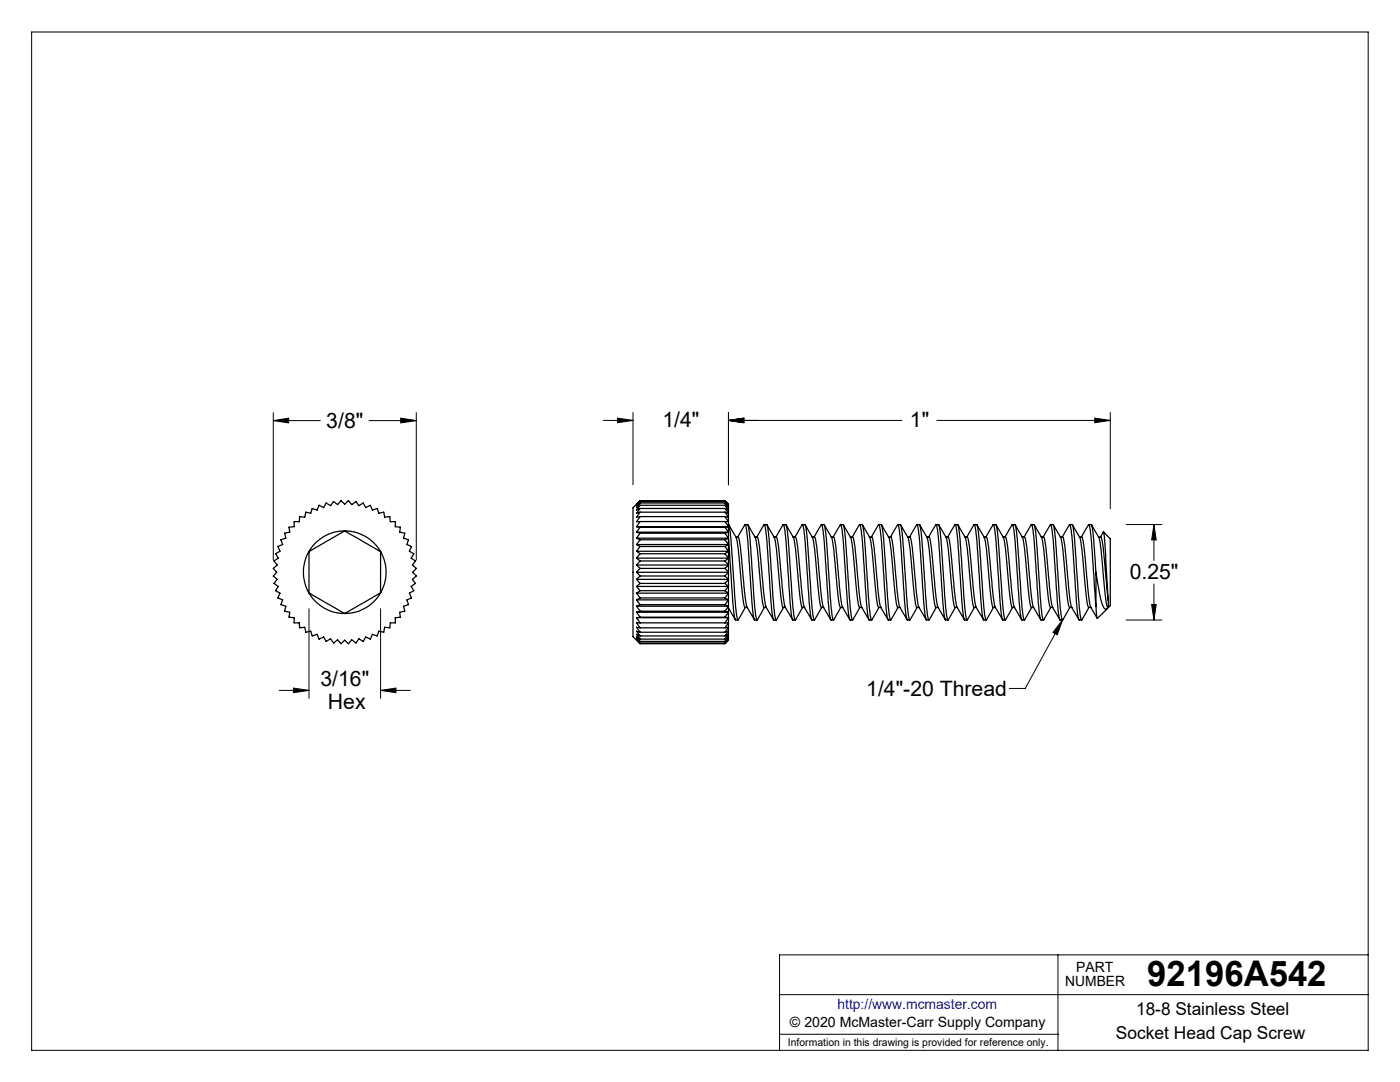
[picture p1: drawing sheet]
<svg xmlns="http://www.w3.org/2000/svg" width="279mm" height="216mm" viewBox="0 0 279 216" stroke-linecap="round" stroke-linejoin="round" font-family="sans-serif">
<g fill="none" stroke="#000" stroke-width=".2">
<path d="M6.3 6.4h266.7v203.2h-266.7zM54.5 83.9l3.1-.5v1zM54.5 82.3v29.5M54.5 83.9h9.4M73.7 83.9h9.4M80 83.4l3.1 .5-3.1 .5zM83.1 82.3v29.5M120.4 83.9h5.9M123.2 83.4l3.1 .5-3.1 .4zM126.3 82.3v14.4M145.4 83.9l3-.5v.9zM145.4 82.3v14.4"/>
<path d="M145.4 83.9h34.6M187 83.9h34.6M218.5 83.4l3.1 .5-3.1 .4zM221.6 82.3v19.2M224.8 104.7h7.1M230.3 104.7l.5 3h-1zM230.3 104.7v7.1M230.3 116.5v7.2M55.7 137.8h6M58.6 137.3l3.1 .5-3.1 .4zM61.7 121.5v17.8M76 137.8l3-.5v.9z"/>
<path d="M76 121.5v17.8M76 137.8h5.9M212.1 123.7l-1.1 2.9-.9-.4zM212.1 123.7l-7.5 13.7h-3.2M224.8 123.7h7.1M229.8 120.6h1l-.5 3.1zM155.6 198.5h117.4M211.1 190.5v19.1M273 190.5h-117.4v19.1M155.6 206.4h55.5"/>
</g>
<g fill="#000">
<path d="M212.1 123.7l-1.1 2.9-.9-.4z"/>
<path d="M58.6 137.3l3.1 .5-3.1 .4zM76 137.8l3-.5v.9zM80 83.4l3.1 .5-3.1 .5zM54.5 83.9l3.1-.5v1zM230.3 104.7l.5 3h-1zM229.8 120.6h1l-.5 3.1zM145.4 83.9l3-.5v.9zM123.2 83.4l3.1 .5-3.1 .4zM218.5 83.4l3.1 .5-3.1 .4zM145.4 83.9l3-.5v.9z"/>
</g>
<g fill="none" stroke="#000" stroke-width=".25">
<path d="M127.7 99.9l-1.4 1.4v25.7l1.4 1.4M127.7 99.9l-.7 .8 .7-.6M127.7 99.9h17M144.7 99.9l.7 .8M58.7 104.1h1l.1-1 1 .1 .2-1 1 .2 .3-.9 1 .3 .4-1 .9 .5 .5-.9 .9 .5 .6-.8 .8 .6 .7-.8 .7 .7 .7-.7 .7 .8 .8-.6 .6 .8 .9-.5 .5 .9 .9-.5 .4 1 1-.3 .3 .9 1-.2 .2 1 1-.1 .1 1h1v1l1 .1-.1 1 1 .2-.3 1 1 .3-.3 1 .9 .3-.4 1 .9 .5-.5 .9 .8 .5-.6 .8 .8 .7-.7 .8 .7 .7-.8 .7 .6 .8-.8 .6 .5 .9-.9 .5 .4 .9-.9 .4 .3 .9-1 .4 .3 1-1 .2 .1 1-1 .1v1h-1l-.1 1-1-.1-.2 1-1-.3-.3 1-1-.3-.4 .9-.9-.4-.5 .9-.9-.5-.6 .8-.8-.6-.7 .7-.7-.7-.7 .7-.7-.7-.8 .6-.6-.8-.9 .5-.5-.9-.9 .4-.4-.9-1 .3-.3-1-1 .3-.2-1-1 .1-.1-1h-1v-1l-1-.1 .1-1-1-.2 .2-1-.9-.4 .3-.9-.9-.4 .4-.9-.9-.5 .5-.9-.8-.6 .6-.8-.8-.7 .7-.7-.7-.8 .8-.7-.6-.8 .8-.5-.5-.9 .9-.5-.4-1 .9-.3-.3-1 .9-.3-.2-1 1-.2-.1-1 1-.1zM61.7 118.3a8.1 8.1 0 0 0 7.1 4.1M61.7 118.3l7.1 4.1M61.7 110.1v8.2M61.7 110.1a8 8 0 0 0 0 8.2M68.8 105.9a8.2 8.2 0 0 1 7.2 4.2M68.8 105.9l7.2 4.2M68.8 105.9a8.1 8.1 0 0 0-7.1 4.2"/>
<path d="M68.8 105.9l-7.1 4.2M76 118.3a8.2 8.2 0 0 1-7.2 4.1M76 118.3l-7.2 4.1M76 110.1v8.2M76 110.1a8.3 8.3 0 0 1 0 8.2M127 112.7h18.4M127 112.7l.7 .7M127 114.2h18.4M127 114.2l.7 .7M127 115.6h18.4M127 105.1l.7 .1M127 106.2l.7 .2"/>
<path d="M127 107.4l.7 .3M127 108.7l.7 .3M127 110l.7 .5M127 111.4l.7 .5M127 115.6l.7 .8M127 117l.7 .9M127 118.4l.7 .9M127 119.7l.7 1M127 111.4h18.4M127 117h18.4M127 110h18.4M127 118.4h18.4"/>
<path d="M127 108.7h18.4M127 119.7h18.4M127 107.4h18.4M127 106.2h18.4M127 105.1h18.4M127.7 113.4h17M127.7 113.4l-.7 .8M127.7 114.9h17M127.7 114.9l-.7 .7M127.7 100.1l-.7 .8 .7-.5M127.7 100.4l-.7 .9 .7-.5M127.7 100.8l-.7 1 .7-.3"/>
<path d="M127.7 101.5l-.7 .9 .7-.2M127.7 102.2l-.7 1 .7-.1M127.7 103.1l-.7 1h.7M127.7 104.1l-.7 1M127.7 105.2l-.7 1M127.7 106.4l-.7 1M127.7 107.7l-.7 1M127.7 109l-.7 1M127.7 110.5l-.7 .9M127.7 111.9l-.7 .8M127.7 116.4l-.7 .6M127.7 117.9l-.7 .5"/>
<path d="M127.7 119.3l-.7 .4M127.7 111.9h17M127.7 116.4h17M127.7 110.5h17M127.7 117.9h17M127.7 109h17M127.7 119.3h17M127.7 107.7h17M127.7 106.4h17M127.7 105.2h17M127.7 104.1h17M127.7 103.1h17"/>
<path d="M127.7 102.2h17M127.7 101.5h17M127.7 100.8h17M127.7 100.4h17M127.7 100.1h17M144.7 113.4l.7 .8M144.7 114.9l.7 .7M144.7 111.9l.7 .8M144.7 116.4l.7 .6M144.7 110.5l.7 .9M144.7 117.9l.7 .5M144.7 109l.7 1"/>
<path d="M144.7 119.3l.7 .4M144.7 107.7l.7 1M144.7 106.4l.7 1M144.7 105.2l.7 1M144.7 104.1h.7M144.7 104.1l.7 1M144.7 103.1l.7 1M144.7 103.1l.7 .1M144.7 102.2l.7 .2M144.7 102.2l.7 1M144.7 101.5l.7 .9M144.7 101.5l.7 .3"/>
<path d="M144.7 100.8l.7 1M144.7 100.8l.7 .5M144.7 100.4l.7 .5M144.7 100.4l.7 .9M144.7 100.1l.7 .8M144.7 100.1l.7 .6M145.4 104.7a46.9 46.9 0 0 1 .9 8.8l.2 3.3a29.2 29.2 0 0 0 .8 6.9l1.4-2.5M145.4 112.7v1.5M145.4 114.2v1.4M145.4 111.4v1.3M145.4 115.6v1.4M145.4 110v1.4"/>
<path d="M145.4 117v1.4M145.4 108.7v1.3M145.4 118.4v1.3M145.4 107.4v1.3M145.4 119.7v1.3M145.4 106.2v1.2M145.4 105.1v1.1M145.4 107.4l.7 10a27.9 27.9 0 0 0 .7 6.3h.5M145.4 104.1v1M145.4 103.2v.9M145.4 102.4v.8M145.4 101.8v.6"/>
<path d="M145.4 101.3v.5M145.4 100.9v.4M145.4 100.7v.2M145.4 112.7l-.7 .7M145.4 114.2l-.7 .7M145.4 111.4l-.7 .5M145.4 115.6l-.7 .8M145.4 110l-.7 .5M145.4 117l-.7 .9M145.4 108.7l-.7 .3M145.4 118.4l-.7 .9M145.4 107.4l-.7 .3"/>
<path d="M145.4 119.7l-.7 1M145.4 106.2l-.7 .2M145.4 105.1l-.7 .1M145.5 104.7l1.4 2.5a89.1 89.1 0 0 1 1.2 11l.5 2.8 .1 .2h.5M146.8 107.1h.5a41.7 41.7 0 0 1 1 8.3l.7 5.6 1.6 2.6M147.2 107.1l1.5-2.4a20.5 20.5 0 0 1 .7 6l.5 6.7a27.9 27.9 0 0 0 .7 6.3h.5M148.7 104.7h.5a46.9 46.9 0 0 1 .9 8.8l.2 3.3a29.2 29.2 0 0 0 .8 6.9l1.4-2.5M149.3 104.7l1.4 2.5a89.1 89.1 0 0 1 1.2 11l.3 2.1 .3 .9M150.6 107.1h.5M151.1 107.1l1.4-2.4a20.5 20.5 0 0 1 .7 6l.5 6.7a27.9 27.9 0 0 0 .7 6.3h.5M151.1 107.1a41.7 41.7 0 0 1 1.1 8.3l.6 5.6 1.6 2.6M152.5 104.7h.5a46.9 46.9 0 0 1 .9 8.8l.2 3.3a29.2 29.2 0 0 0 .8 6.9l1.5-2.5"/>
<path d="M153.1 104.7l1.4 2.5a89.1 89.1 0 0 1 1.3 11l.4 2.8 .1 .2h.5M154.4 107.1h.5a41.7 41.7 0 0 1 1.1 8.3l.6 5.6 1.6 2.6M154.9 107.1l1.4-2.4a20.5 20.5 0 0 1 .8 6l.4 6.7a27.9 27.9 0 0 0 .7 6.3h.5M156.3 104.7h.5a46.9 46.9 0 0 1 .9 8.8l.2 3.3a29.2 29.2 0 0 0 .8 6.9l1.5-2.5M156.9 104.7l1.4 2.5a89.1 89.1 0 0 1 1.3 11l.4 2.8 .1 .2h.5M158.3 107.1h.5a41.7 41.7 0 0 1 1 8.3l.6 5.6 1.6 2.6M158.7 107.1l1.4-2.4a20.5 20.5 0 0 1 .8 6l.4 6.7a27.9 27.9 0 0 0 .7 6.3h.5M160.1 104.7h.6a46.9 46.9 0 0 1 .8 8.8l.2 3.3a29.2 29.2 0 0 0 .8 6.9l1.5-2.5M160.7 104.7l1.4 2.5a89.1 89.1 0 0 1 1.3 11l.2 2.1 .3 .9M162.1 107.1h.4M162.5 107.1l1.4-2.4a20.5 20.5 0 0 1 .8 6l.4 6.7a27.9 27.9 0 0 0 .7 6.3h.5M162.5 107.1h.1a41.7 41.7 0 0 1 1 8.3l.7 5.6 1.5 2.6"/>
<path d="M163.9 104.7h.6a46.9 46.9 0 0 1 .8 8.8l.3 3.3a29.2 29.2 0 0 0 .7 6.9l1.5-2.5M164.5 104.7l1.4 2.5a89.1 89.1 0 0 1 1.3 11l.4 2.8 .1 .2h.5M165.9 107.1h.5a41.7 41.7 0 0 1 1 8.3l.7 5.6 1.5 2.6M166.3 107.1l1.4-2.4a20.5 20.5 0 0 1 .8 6l.4 6.7a27.9 27.9 0 0 0 .8 6.3h.4M167.7 104.7h.6a46.9 46.9 0 0 1 .8 8.8l.3 3.3a29.2 29.2 0 0 0 .7 6.9l1.5-2.5M168.3 104.7l1.5 2.5a89.1 89.1 0 0 1 1.2 11l.4 2.8 .1 .2h.5M169.7 107.1h.5a41.7 41.7 0 0 1 1 8.3l.7 5.6 1.5 2.6M170.1 107.1l1.5-2.4a20.5 20.5 0 0 1 .7 6l.4 6.7a27.9 27.9 0 0 0 .8 6.3h.5M171.6 104.7h.5a46.9 46.9 0 0 1 .8 8.8l.3 3.3a29.2 29.2 0 0 0 .8 6.9l1.4-2.5M172.1 104.7l1.5 2.5a89.1 89.1 0 0 1 1.2 11l.4 2.8 .1 .2h.5M173.5 107.1h.5a41.7 41.7 0 0 1 1 8.3l.7 5.6 1.5 2.6M173.9 107.1l1.5-2.4a20.5 20.5 0 0 1 .7 6l.4 6.7a27.9 27.9 0 0 0 .8 6.3h.5"/>
<path d="M175.4 104.7h.5a46.9 46.9 0 0 1 .8 8.8l.3 3.3a29.2 29.2 0 0 0 .8 6.9l1.4-2.5M175.9 104.7l1.5 2.5a89.1 89.1 0 0 1 1.2 11l.4 2.8 .1 .2h.5M177.3 107.1h.5a41.7 41.7 0 0 1 1 8.3l.7 5.6 1.5 2.6M177.7 107.1l1.5-2.4a20.5 20.5 0 0 1 .7 6l.4 6.7a27.9 27.9 0 0 0 .8 6.3h.5M179.2 104.7h.5a46.9 46.9 0 0 1 .9 8.8l.2 3.3a29.2 29.2 0 0 0 .8 6.9l1.4-2.5M179.7 104.7l1.5 2.5a89.1 89.1 0 0 1 1.2 11l.3 2.1 .3 .9M181.1 107.1h.5M181.5 107.1l1.5-2.4a20.5 20.5 0 0 1 .7 6l.4 6.7a27.9 27.9 0 0 0 .8 6.3h.5M181.6 107.1a41.7 41.7 0 0 1 1 8.3l.7 5.6 1.6 2.6M183 104.7h.5a46.9 46.9 0 0 1 .9 8.8l.2 3.3a29.2 29.2 0 0 0 .8 6.9l1.4-2.5M183.6 104.7l1.4 2.5a89.1 89.1 0 0 1 1.2 11l.5 2.8 .1 .2h.5M184.9 107.1h.5a41.7 41.7 0 0 1 1 8.3l.7 5.6 1.6 2.6"/>
<path d="M185.3 107.1l1.5-2.4a20.5 20.5 0 0 1 .7 6l.5 6.7a27.9 27.9 0 0 0 .7 6.3h.5M186.8 104.7h.5a46.9 46.9 0 0 1 .9 8.8l.2 3.3a29.2 29.2 0 0 0 .8 6.9l1.4-2.5M187.4 104.7l1.4 2.5a89.1 89.1 0 0 1 1.2 11l.5 2.8 .1 .2h.5M188.7 107.1h.5a41.7 41.7 0 0 1 1.1 8.3l.6 5.6 1.6 2.6M189.2 107.1l1.4-2.4a20.5 20.5 0 0 1 .7 6l.5 6.7a27.9 27.9 0 0 0 .7 6.3h.5M190.6 104.7h.5a46.9 46.9 0 0 1 .9 8.8l.2 3.3a29.2 29.2 0 0 0 .8 6.9l1.5-2.5M191.2 104.7l1.4 2.5a89.1 89.1 0 0 1 1.3 11l.2 2.1 .3 .9M192.5 107.1h.5M193 107.1l1.4-2.4a20.5 20.5 0 0 1 .8 6l.4 6.7a27.9 27.9 0 0 0 .7 6.3h.5M193 107.1a41.7 41.7 0 0 1 1.1 8.3l.6 5.6 1.6 2.6M194.4 104.7h.5a46.9 46.9 0 0 1 .9 8.8l.2 3.3a29.2 29.2 0 0 0 .8 6.9l1.5-2.5M195 104.7l1.4 2.5a89.1 89.1 0 0 1 1.3 11l.4 2.8 .1 .2h.5"/>
<path d="M196.4 107.1h.4a41.7 41.7 0 0 1 1.1 8.3l.6 5.6 1.6 2.6M196.8 107.1l1.4-2.4a20.5 20.5 0 0 1 .8 6l.4 6.7a27.9 27.9 0 0 0 .7 6.3h.5M198.2 104.7h.6a46.9 46.9 0 0 1 .8 8.8l.2 3.3a29.2 29.2 0 0 0 .8 6.9l1.5-2.5M198.8 104.7l1.4 2.5a89.1 89.1 0 0 1 1.3 11l.4 2.8 .1 .2h.5M200.2 107.1h.5a41.7 41.7 0 0 1 1 8.3l.7 5.6 1.5 2.6M200.6 107.1l1.4-2.4a20.5 20.5 0 0 1 .8 6l.4 6.7a27.9 27.9 0 0 0 .7 6.3h.5M202 104.7h.6a46.9 46.9 0 0 1 .8 8.8l.3 3.3a29.2 29.2 0 0 0 .7 6.9l1.5-2.5M202.6 104.7l1.4 2.5a89.1 89.1 0 0 1 1.3 11l.2 2.1 .3 .9M204 107.1h.4M204.4 107.1l1.4-2.4a20.5 20.5 0 0 1 .8 6l.4 6.7a27.9 27.9 0 0 0 .8 6.3h.4M204.4 107.1h.1a41.7 41.7 0 0 1 1 8.3l.7 5.6 1.5 2.6M205.8 104.7h.6a46.9 46.9 0 0 1 .8 8.8l.3 3.3a29.2 29.2 0 0 0 .7 6.9l1.5-2.5"/>
<path d="M206.4 104.7l1.5 2.5a89.1 89.1 0 0 1 1.2 11l.4 2.8 .1 .2h.5M207.8 107.1h.5a41.7 41.7 0 0 1 1 8.3l.7 5.6 1.5 2.6M208.2 107.1l1.5-2.4a20.5 20.5 0 0 1 .7 6l.4 6.7a27.9 27.9 0 0 0 .8 6.3h.5M209.7 104.7h.5a46.9 46.9 0 0 1 .8 8.8l.3 3.3a29.2 29.2 0 0 0 .8 6.9l1.4-2.5M210.2 104.7l1.5 2.5a89.1 89.1 0 0 1 1.2 11l.4 2.8 .1 .2h.5M211.6 107.1h.5a41.7 41.7 0 0 1 1 8.3l.7 5.6 1.5 2.6M212 107.1l1.5-2.4a20.5 20.5 0 0 1 .7 6l.4 6.7a27.9 27.9 0 0 0 .8 6.3h.5M213.5 104.7h.5a46.9 46.9 0 0 1 .8 8.8l.3 3.3a29.2 29.2 0 0 0 .8 6.9l1.4-2.5M214 104.7l1.5 2.5a89.1 89.1 0 0 1 1.2 11l.4 2.8 .1 .2h.5M215.4 107.1h.5a41.7 41.7 0 0 1 1 8.3l.7 5.6 1.4 2.4M215.8 107.1l1.5-2.4a20.5 20.5 0 0 1 .7 6l.7 10.3M217.3 104.7h.5a46.9 46.9 0 0 1 .9 8.8v.7"/>
<path d="M217.8 104.7l1.5 2.5a89.1 89.1 0 0 1 1.2 11l.4 2.6 .2 .4h.1M218.7 114.2l.9 4.9a4.3 4.3 0 0 0 1 2.5l.5-.4M218.7 114.2v6.8M219.2 107.1h.5a41.7 41.7 0 0 1 1 8.3l.5 4.5M219.6 107.1l.6-.9 .4 3 .6 10.7M220.2 106.2l1.4 1.3v13.4l-.4 .3M221.2 119.9v1.3M127 121l.7 1M127 122.2l.7 1M127 123.3l.7 1M127 121h18.4M127 122.2h18.4"/>
<path d="M127 123.3h18.4M127.7 120.7l-.7 .3M127.7 122l-.7 .2M127.7 123.2l-.7 .1M127.7 125.3l-.7-.1 .7 1M127.7 126.2l-.7-.3 .7 1M127.7 126.9l-.7-.3 .7 .9M127.7 127.5l-.7-.4 .7 .9M127.7 128l-.7-.5 .7 .8M127.7 128.3l-.7-.6 .7 .7M127.7 120.7h17M127.7 122h17"/>
<path d="M127.7 123.2h17M127.7 125.3h17M127.7 126.2h17M127.7 126.9h17M127.7 127.5h17M127.7 128h17M127.7 128.3h17M127.7 128.4h17M144.7 120.7l.7 .3M144.7 122l.7 .2M144.7 123.2l.7 .1M145.4 121.3l1.4 2.3"/>
<path d="M145.4 121v1.2M145.4 122.2v1.1M145.4 123.3v1M145.4 124.3v.9M145.4 125.2v.7M145.4 125.9v.7M145.4 126.6v.5M145.4 127.1v.4M145.4 127.5v.2M145.4 127.7l-.7 .7M145.4 124.3h-18.4l.7 1M145.4 121l-.7 1"/>
<path d="M145.4 122.2l-.7 1M145.4 123.3l-.7 1M145.4 124.3l-.7 1M145.4 125.2l-.7 .1M145.4 125.2l-.7 1M145.4 125.9l-.7 .3M145.4 125.9l-.7 1M145.4 126.6l-.7 .3M145.4 126.6l-.7 .9M145.4 127.1l-.7 .4M145.4 127.1l-.7 .9M145.4 127.5l-.7 .5"/>
<path d="M145.4 127.5l-.7 .8M145.4 127.7l-.7 .6M152.5 121.2h.5M163.9 121.2h.5M183 121.2h.4M194.4 121.2h.5M205.8 121.2h.5M218.7 121l.3 2.4M221 121.5l-2 1.9"/>
</g>
<text font-size="7.1" x="229" y="196.8">92196A542</text>
<g font-size="4.2">
<text x="65.1" y="85.3">3/8&quot;</text>
<text x="132.2" y="85.3">1/4&quot;</text>
<text x="181.6" y="85.3">1&quot;</text>
<text x="225.5" y="115.6">0.25&quot;</text>
<text x="64" y="136.8">3/16&quot;</text>
<text x="65.5" y="141.5">Hex</text>
<text x="172.9" y="138.9">1/4&quot;-20 Thread</text>
</g>
<g font-size="3.5">
<text x="226.7" y="202.6">18-8 Stainless Steel</text>
<text x="222.7" y="207.3">Socket Head Cap Screw</text>
</g>
<g font-size="2.8">
<text x="212.6" y="196.8">NUMBER</text>
<text x="214.8" y="194">PART</text>
<text x="157.7" y="205">© 2020 McMaster-Carr Supply Company</text>
</g>
<text font-size="2.8" fill="#00f" x="167.1" y="201.4">http://www.mcmaster.com</text>
<text font-size="2.1" x="157.3" y="208.6">Information in this drawing is provided for reference only.</text>
</svg>
